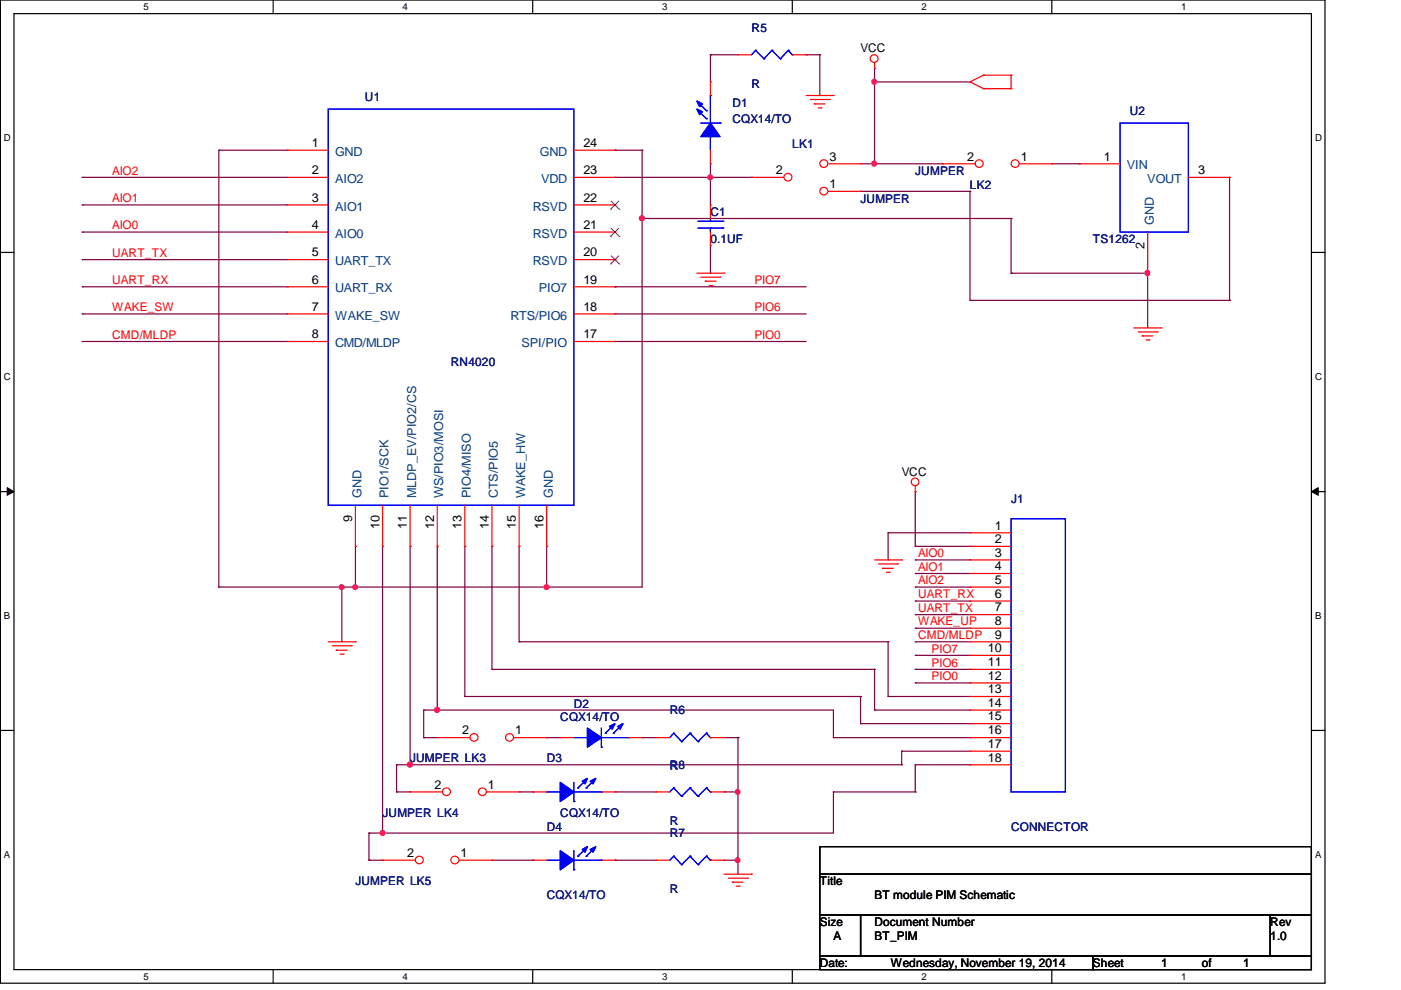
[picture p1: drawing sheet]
<svg xmlns="http://www.w3.org/2000/svg" width="297mm" height="210mm" viewBox="0 0 297 210" stroke-linecap="round" stroke-linejoin="round" font-family="sans-serif">
<path d="M.1 0h280.8v208.5h-280.8zM3 2.9h275v202.7h-275z" fill="none" stroke="#000" stroke-width=".25"/>
<g fill="#fff">
<path d="M30.4 .4h1v2.2h-1z"/>
<path d="M30.4 205.9h1v2.2h-1z"/>
</g>
<path d="M57.9 0v2.9M57.9 205.6v2.9" fill="none" stroke="#000" stroke-width=".25"/>
<g fill="#fff">
<path d="M85.3 .4h1.1v2.2h-1.1z"/>
<path d="M85.3 205.9h1.1v2.2h-1.1z"/>
</g>
<path d="M112.9 0v2.9M112.9 205.6v2.9" fill="none" stroke="#000" stroke-width=".25"/>
<g fill="#fff">
<path d="M140.4 .4h1v2.2h-1z"/>
<path d="M140.4 205.9h1v2.2h-1z"/>
</g>
<path d="M168 0v2.9M168 205.6v2.9" fill="none" stroke="#000" stroke-width=".25"/>
<g fill="#fff">
<path d="M195.4 .4h1v2.2h-1z"/>
<path d="M195.4 205.9h1v2.2h-1z"/>
</g>
<path d="M223 0v2.9M223 205.6v2.9" fill="none" stroke="#000" stroke-width=".25"/>
<g fill="#fff">
<path d="M250.4 .4h1.1v2.2h-1.1z"/>
<path d="M250.4 205.9h1.1v2.2h-1.1z"/>
<path d="M.8 28.2h1.4v2.2h-1.4z"/>
<path d="M278.8 28.2h1.4v2.2h-1.4z"/>
<path d="M.8 78.8h1.4v2.2h-1.4z"/>
<path d="M278.8 78.8h1.4v2.2h-1.4z"/>
</g>
<path d="M.1 53.5h2.9M278 53.5h2.9" fill="none" stroke="#000" stroke-width=".25"/>
<g fill="#fff">
<path d="M.8 129.6h1.3v2.2h-1.3z"/>
<path d="M278.8 129.6h1.3v2.2h-1.3z"/>
</g>
<path d="M.1 104.2h2.9M278 104.2h2.9" fill="none" stroke="#000" stroke-width=".25"/>
<path d="M1.5 103.4l1.5 .8-1.5 .8zM278 104.2l1.5-.8v1.6z" fill="#000" stroke="#000" stroke-width=".21"/>
<g fill="#fff">
<path d="M.8 180.2h1.2v2.2h-1.2z"/>
<path d="M278.8 180.2h1.2v2.2h-1.2z"/>
</g>
<path d="M.1 154.9h2.9M278 154.9h2.9M173.8 179.5h104.2v5.8h-104.2zM173.8 185.3h104.2v8.7h-104.2zM173.8 194h8.7v8.7h-8.7zM182.5 194h86.8v8.7h-86.8zM269.3 194h8.7v8.7h-8.7zM173.8 202.7h57.9v2.9h-57.9zM231.7 202.7h46.3v2.9h-46.3z" fill="none" stroke="#000" stroke-width=".25"/>
<g fill="none" stroke="#800040" stroke-width=".25">
<path d="M150.6 11.6h.1M150.6 11.6v5.8M150.6 11.6h5.9M170.9 11.6h.1M170.9 11.6h2.9M173.8 11.6h.1M173.8 11.6v8.6M185.4 17.4h.1M185.4 14.5v20.2M185.4 17.4h20.3M205.7 17.4h.1M17.4 37.6h.1"/>
<path d="M17.4 37.6h43.5M46.4 31.8h.1M46.4 31.8h14.5M46.4 31.8v92.7M130.4 31.8h.1M130.4 37.6h.1M130.4 31.8h5.7M130.4 37.6h28.9M136.1 31.8h.1M136.1 31.8v92.7h-89.7M150.6 37.6h.1M150.6 34.7v8.7"/>
<path d="M159.3 37.6h.1M182.5 34.7h17.4M185.4 34.7h.1M199.9 34.7h.1M223 34.7h5.9M228.9 34.7h.1M260.7 37.6v26.1M17.4 43.4h.1M17.4 49.2h.1M17.4 55h.1M17.4 43.4h43.5M17.4 49.2h43.5"/>
<path d="M17.4 55h43.5M136.1 46.3h.1M136.1 46.3h78.3M150.6 57.9h.1M150.6 52.1v5.8M182.5 40.6h23.2M205.7 40.6h.1M205.7 40.6v23.1M214.4 46.3h.1M214.4 57.9h.1M214.4 46.3v11.6M214.4 57.9h28.9"/>
<path d="M243.3 57.9h.1M243.3 57.9v11.6M17.4 60.8h.1M17.4 66.6h.1M17.4 72.4h.1M17.4 72.4h43.5M17.4 66.6h43.5M17.4 60.8h43.5M130.4 72.4h.1M130.4 66.6h.1M130.4 60.8h.1M130.4 72.4h40.5"/>
<path d="M130.4 66.6h40.5M130.4 60.8h40.5M205.7 63.7h.1M205.7 63.7h55M260.7 63.7h.1M75.4 115.8h.1M75.4 115.8v8.7M81.1 115.8h.1M81.1 115.8v60.8M87 115.8h.1M87 115.8v46.4M92.7 115.8h.1"/>
<path d="M92.7 115.8v34.8M98.6 115.8h.1M98.6 115.8v31.9M104.3 115.8h.1M104.3 115.8v26.1M110.1 115.8h.1M110.1 115.8v20.3M115.9 115.8h.1M115.9 115.8v8.7M188.3 113h.1M188.3 118.7h.1M188.3 113v5.7"/>
<path d="M188.3 113h17.4M194.1 118.7h.1M194.1 115.8h.1M194.1 104.2h.1M194.1 104.2v11.6M194.1 118.7h11.6M194.1 115.8h11.6M46.4 124.5h.1M72.5 124.5h.1M72.5 124.5v11.6M75.4 124.5h.1M110.1 136.1h.1"/>
<path d="M110.1 136.1h78.2M115.9 124.5h.1M188.3 136.1h.1M188.3 136.1v11.6M194.1 139h.1M194.1 136.1h.1M194.1 133.2h.1M194.1 130.3h.1M194.1 127.4h.1M194.1 124.5h.1M194.1 121.6h.1M194.1 124.5h11.6"/>
<path d="M194.1 136.1h11.6M194.1 139h11.6M194.1 133.2h11.6M194.1 130.3h11.6M194.1 127.4h11.6M194.1 121.6h11.6M89.8 156.4h.1M89.8 150.6h.1M89.8 150.6h86.9v5.8M89.8 156.4h2.9M89.8 150.6v5.8M92.7 150.6h.1"/>
<path d="M98.6 147.7h.1M98.6 147.7h83.9M104.3 141.9h.1M104.3 141.9h81.1M115.9 156.4h.1M115.9 156.4h2.9M136.1 156.4h.1M136.1 156.4h2.9M153.5 156.4h3M156.5 156.4h.1M156.5 156.4v28.9M176.7 156.4h.1"/>
<path d="M176.7 156.4h29M182.5 153.4h.1M182.5 147.7h.1M182.5 153.4h23.2M182.5 147.7v5.7M185.4 150.6h.1M185.4 141.9h.1M185.4 141.9v8.7M185.4 150.6h20.3M188.3 147.7h.1M188.3 147.7h17.4M191.2 159.3h.1"/>
<path d="M191.2 159.3h14.5M191.2 159.3v2.9M194.1 144.8h.1M194.1 141.9h.1M194.1 141.9h11.6M194.1 144.8h11.6M205.7 156.4h.1M78.2 176.6h.1M78.2 176.6v5.8M81.1 176.6h.1M84.1 162.2h.1M84.1 167.9h.1"/>
<path d="M84.1 167.9h2.9M84.1 162.2v5.7M84.1 162.2h107.1M87 162.2h.1M110.1 167.9h2.9M113 167.9h.1M130.4 167.9h.1M130.4 167.9h8.6M153.5 167.9h3M156.5 167.9h.1M176.7 167.9h.1M176.7 167.9v8.7h-98.5"/>
<path d="M176.7 167.9h17.4M191.2 162.2h.1M194.1 167.9h.1M194.1 162.2h.1M194.1 162.2h11.6M194.1 162.2v5.7M205.7 162.2h.1M78.2 182.4h.1M78.2 182.4h2.9M104.3 182.4h8.7M113 182.4h.1M130.4 182.4h.1"/>
<path d="M130.4 182.4h8.6M153.5 182.4h3M156.5 182.4h.1"/>
</g>
<g fill="#f0f" stroke="#f0f" stroke-width=".25">
<circle cx="72.5" cy="124.5" r=".53"/>
<circle cx="115.9" cy="124.5" r=".53"/>
<circle cx="75.3" cy="124.5" r=".53"/>
<circle cx="136.1" cy="46.3" r=".55"/>
<circle cx="185.3" cy="34.7" r=".53"/>
<circle cx="243.2" cy="57.9" r=".53"/>
<circle cx="185.3" cy="17.3" r=".53"/>
<circle cx="92.7" cy="150.5" r=".55"/>
<circle cx="81.1" cy="176.6" r=".53"/>
<circle cx="86.9" cy="162.1" r=".55"/>
<circle cx="150.6" cy="37.6" r=".53"/>
<circle cx="156.4" cy="182.4" r=".51"/>
<circle cx="156.4" cy="167.9" r=".51"/>
</g>
<g fill="none" stroke="#f00" stroke-width=".25">
<path d="M185.4 14.5h.1M185.4 13.3v1.2M205.7 17.4h.1M205.7 17.4l2.8 1.4M208.5 18.8h.1M208.5 15.9h.1M208.5 18.8h5.9M208.5 15.9l-2.8 1.5M208.5 15.9h5.9M214.4 15.9h.1M214.4 18.8h.1M214.4 15.9v2.9"/>
<path d="M170.9 20.2h5.8M171.8 21.1h4.1M172.6 22h.1M172.6 22h2.3M173.5 22.9h.6M174.1 22.9h.1M175.9 21.1h.1M176.7 20.2h.1M228.9 34.7h.1M228.9 34.7h8.6M252 37.6h8.7M260.7 37.6h.1"/>
<path d="M147.7 57.9h5.8M148.6 58.8h4.1M149.5 59.6h.1M149.5 59.6h2.3M152.7 58.8h.1M153.5 57.9h.1M243.3 57.9h.1M243.3 49.2v8.7M150.4 60.6h.6M151 60.6h.1M240.4 69.5h5.8M241.3 70.4h4.1"/>
<path d="M242.1 71.2h.1M242.1 71.2h2.3M243 72.1h.6M243.6 72.1h.1M245.4 70.4h.1M246.2 69.5h.1M185.4 118.7h5.8M186.3 119.6h4M190.3 119.6h.1M191.2 118.7h.1M194.1 104.2h.1M194.1 103.1v1.1"/>
<path d="M69.6 136.1h5.8M70.4 136.9h4.1M71.3 137.9h.1M71.3 137.9h2.3M72.1 138.7h.6M72.7 138.7h.1M74.5 136.9h.1M75.4 136.1h.1M187.1 120.5h.1M187.1 120.5h2.3M188 121.3h.6M188.6 121.3h.1"/>
<path d="M153.5 185.3h5.8M154.4 186.2h4.1M155.3 187h.1M155.3 187h2.3M156.1 187.9h.6M156.7 187.9h.1M158.5 186.2h.1M159.3 185.3h.1"/>
<circle cx="185.4" cy="12.4" r=".83"/>
<circle cx="194" cy="102.2" r=".8"/>
</g>
<path d="M237.5 26.1h14.5v23.1h-14.5z" fill="none" stroke="#00f" stroke-width=".25"/>
<circle cx="207.6" cy="34.7" r=".83" fill="#fff" stroke="#f00" stroke-width=".25"/>
<path d="M199.9 34.7h.1M199.9 34.7h6.9" fill="none" stroke="#f00" stroke-width=".25"/>
<circle cx="215.2" cy="34.7" r=".83" fill="#fff" stroke="#f00" stroke-width=".25"/>
<path d="M216.2 34.7h6.8M223 34.7h.1M150.6 43.4h.1M150.6 52.1h.1M150.6 43.4v2.9M150.6 49.2v2.9M139 156.4h.1M139 156.4h3M150.6 156.4h2.9M153.5 156.4h.1" fill="none" stroke="#f00" stroke-width=".25"/>
<g fill="none" stroke="#00f" stroke-width=".25">
<path d="M148 48.4h5.2M148 46.9h5.2M150.6 46.9h.1M150.6 48.4h.1M150.6 46.3v.6M150.6 48.4v.8M153.2 48.4h.1M153.2 46.9h.1M142.8 155.5h.1M142.8 155.5l-.8 .9M142.8 155.5l1.7 1.7M144.5 157.2h.1"/>
<path d="M146.3 155.5h.1M146.3 155.5l-1.8 1.7M146.3 155.5l1.7 1.7M148 157.2h.1M149.8 155.5h.1M149.8 155.5l-1.8 1.7M149.8 155.5l.8 .9M150.6 156.4h.1"/>
</g>
<circle cx="88.9" cy="182.4" r=".83" fill="#fff" stroke="#f00" stroke-width=".25"/>
<path d="M81.1 182.4h.1M81.1 182.4h7" fill="none" stroke="#f00" stroke-width=".25"/>
<circle cx="96.5" cy="182.4" r=".83" fill="#fff" stroke="#f00" stroke-width=".25"/>
<g fill="none" stroke="#f00" stroke-width=".25">
<path d="M60.9 31.8h.1M60.9 37.6h.1M60.9 31.8h8.7M60.9 37.6h8.7M121.7 31.8h8.7M121.7 37.6h8.7M130.4 31.8h.1M130.4 37.6h.1M60.9 43.4h.1M60.9 49.2h.1M60.9 55h.1M60.9 43.4h8.7"/>
<path d="M60.9 49.2h8.7M60.9 55h8.7M121.7 43.4h8.7M121.7 49.2h8.7M121.7 55h8.7M130.4 43.4h.1M130.4 49.2h.1M130.4 55h.1M60.9 60.8h.1M60.9 66.6h.1M60.9 72.4h.1M60.9 60.8h8.7"/>
<path d="M60.9 66.6h8.7M60.9 72.4h8.7M121.7 60.8h8.7M121.7 66.6h8.7M121.7 72.4h8.7M130.4 60.8h.1M130.4 66.6h.1M130.4 72.4h.1M75.4 115.8h.1M75.4 107.1v8.7M81.1 115.8h.1M81.1 107.1v8.7"/>
<path d="M87 115.8h.1M87 107.1v8.7M92.7 115.8h.1M92.7 107.1v8.7M98.6 115.8h.1M98.6 107.1v8.7M104.3 115.8h.1M104.3 107.1v8.7M110.1 115.8h.1M110.1 107.1v8.7M115.9 115.8h.1M115.9 107.1v8.7"/>
<path d="M205.7 113h.1M205.7 115.8h.1M205.7 118.7h.1M205.7 113h8.7M205.7 115.8h8.7M205.7 118.7h8.7M205.7 121.6h.1M205.7 124.5h.1M205.7 127.4h.1M205.7 130.3h.1M205.7 133.2h.1M205.7 136.1h.1"/>
<path d="M205.7 139h.1M205.7 121.6h8.7M205.7 124.5h8.7M205.7 127.4h8.7M205.7 130.3h8.7M205.7 133.2h8.7M205.7 136.1h8.7M205.7 139h8.7M118.8 156.4h.1M118.8 156.4h2.9M133.3 156.4h2.8M136.1 156.4h.1"/>
<path d="M205.7 141.9h.1M205.7 144.8h.1M205.7 147.7h.1M205.7 150.6h.1M205.7 153.4h.1M205.7 156.4h.1M205.7 159.3h.1M205.7 141.9h8.7M205.7 144.8h8.7M205.7 147.7h8.7M205.7 150.6h8.7M205.7 153.4h8.7"/>
<path d="M205.7 156.4h8.7M205.7 159.3h8.7M113 167.9h.1M113 167.9h2.9M127.5 167.9h2.9M130.4 167.9h.1M205.7 162.2h.1M205.7 162.2h8.7M97.4 182.4h6.9M104.3 182.4h.1M113 182.4h.1M113 182.4h2.9"/>
<path d="M127.5 182.4h2.9M130.4 182.4h.1M139 182.4h.1M139 182.4h3M150.6 182.4h2.9M153.5 182.4h.1"/>
</g>
<g fill="none" stroke="#00f" stroke-width=".25">
<path d="M69.6 23.1h52.1v84h-52.1zM214.4 110h11.5v57.9h-11.5zM121.7 156.4h2.8M124.5 156.4h.1M127.5 158.4h.1M127.5 154.4v4M127.5 156.4h5.8M128.4 155.5h.1M130 155.5h.1M130 153.8l-1.6 1.7M131.8 153.8l-1.8 1.7M133.3 156.4h.1"/>
<path d="M115.9 167.9h2.9M118.8 167.9h.1M121.7 169.9h.1M121.7 165.9v4M121.7 167.9h5.8M122.5 167.1h.1M124.3 167.1h.1M124.3 179.8l-1.8 1.7M124.3 165.4l-1.8 1.7M126.1 179.8l-1.8 1.7M126.1 165.4l-1.8 1.7M127.5 167.9h.1"/>
<path d="M115.9 182.4h2.9M118.8 182.4h.1M121.7 184.4h.1M121.7 180.4v4M121.7 182.4h5.8M122.5 181.5h.1M124.3 181.5h.1M127.5 182.4h.1M142.8 181.5h.1M142.8 181.5l-.8 .9M142.8 181.5l1.7 1.8M144.5 183.3h.1"/>
<path d="M146.3 181.5h.1M146.3 181.5l-1.8 1.8M146.3 181.5l1.7 1.8M148 183.3h.1M149.8 181.5h.1M149.8 181.5l-1.8 1.8M149.8 181.5l.8 .9M150.6 182.4h.1"/>
</g>
<path d="M129.5 44.4h.1M129.5 50.1h.1M129.5 56h.1M129.5 42.6l1.8 1.8M129.5 48.4l1.8 1.7M129.5 54.2l1.8 1.8M131.2 42.6l-1.7 1.8M131.2 48.4l-1.7 1.7M131.2 54.2l-1.7 1.8M131.3 44.4h.1M131.3 50.1h.1M131.3 56h.1" fill="none" stroke="#804000" stroke-width=".21"/>
<g fill="#00f" stroke="#00f" stroke-width=".25">
<path d="M124.5 154.4l3 2-3 2z" fill-rule="evenodd"/>
<path d="M131 154l1.1-.6-.6 1.2z" fill-rule="evenodd"/>
<path d="M129.2 154l1.2-.6-.6 1.2z" fill-rule="evenodd"/>
<path d="M124.5 154.4l3 2-3 2z" fill-rule="evenodd"/>
<path d="M131 154l1.1-.6-.6 1.2z" fill-rule="evenodd"/>
<path d="M129.2 154l1.2-.6-.6 1.2z" fill-rule="evenodd"/>
<path d="M118.8 180.4l2.9 2-2.9 2z" fill-rule="evenodd"/>
<path d="M125.1 180.1l1.2-.6-.6 1.2z" fill-rule="evenodd"/>
<path d="M123.4 180.1l1.1-.6-.5 1.2z" fill-rule="evenodd"/>
<path d="M118.8 180.4l2.9 2-2.9 2z" fill-rule="evenodd"/>
<path d="M125.1 180.1l1.2-.6-.6 1.2z" fill-rule="evenodd"/>
<path d="M123.4 180.1l1.1-.6-.5 1.2z" fill-rule="evenodd"/>
<path d="M118.8 165.9l2.9 2-2.9 2z" fill-rule="evenodd"/>
<path d="M125.1 165.6l1.2-.6-.6 1.2z" fill-rule="evenodd"/>
<path d="M123.4 165.6l1.1-.6-.5 1.2z" fill-rule="evenodd"/>
<path d="M118.8 165.9l2.9 2-2.9 2z" fill-rule="evenodd"/>
<path d="M125.1 165.6l1.2-.6-.6 1.2z" fill-rule="evenodd"/>
<path d="M123.4 165.6l1.1-.6-.5 1.2z" fill-rule="evenodd"/>
</g>
<circle cx="167.1" cy="37.6" r=".83" fill="#fff" stroke="#f00" stroke-width=".25"/>
<path d="M159.3 37.6h.1M159.3 37.6h6.9" fill="none" stroke="#f00" stroke-width=".25"/>
<circle cx="174.7" cy="34.7" r=".83" fill="#fff" stroke="#f00" stroke-width=".25"/>
<path d="M175.6 34.7h6.9M182.5 34.7h.1" fill="none" stroke="#f00" stroke-width=".25"/>
<circle cx="174.7" cy="40.5" r=".83" fill="#fff" stroke="#f00" stroke-width=".25"/>
<path d="M150.6 17.4h.1M150.6 17.4v2.8M150.6 34.7h.1M150.6 31.8v2.9M175.6 40.6h6.9M182.5 40.6h.1M139 167.9h.1M139 167.9h3M150.6 167.9h2.9M153.5 167.9h.1" fill="none" stroke="#f00" stroke-width=".25"/>
<g fill="none" stroke="#00f" stroke-width=".25">
<path d="M148 23.5l1.8 1.7M148 21.7l1.8 1.8M148.6 26.1h4.1M149.8 25.2h.1M149.8 23.5h.1M150.6 29h.1M150.6 20.2h.1M150.6 20.2v5.9M150.6 29v2.8M152.7 26.1h.1M142.8 167.1h.1M142.8 167.1l-.8 .8"/>
<path d="M142.8 167.1l1.7 1.7M144.5 168.8h.1M146.3 167.1h.1M146.3 167.1l-1.8 1.7M146.3 167.1l1.7 1.7M148 168.8h.1M149.8 167.1h.1M149.8 167.1l-1.8 1.7M149.8 167.1l.8 .8M150.6 167.9h.1"/>
</g>
<g fill="#00f" stroke="#00f" stroke-width=".25">
<path d="M150.6 26.1l2.1 2.9h-4.1z" fill-rule="evenodd"/>
<path d="M147.7 21.4l1.2 .6-.6 .6z" fill-rule="evenodd"/>
<path d="M147.7 23.1l1.2 .6-.6 .6z" fill-rule="evenodd"/>
<path d="M150.6 26.1l2.1 2.9h-4.1z" fill-rule="evenodd"/>
<path d="M147.7 21.4l1.2 .6-.6 .6z" fill-rule="evenodd"/>
<path d="M147.7 23.1l1.2 .6-.6 .6z" fill-rule="evenodd"/>
</g>
<circle cx="94.7" cy="167.9" r=".83" fill="#fff" stroke="#f00" stroke-width=".25"/>
<path d="M87 167.9h.1M87 167.9h6.8" fill="none" stroke="#f00" stroke-width=".25"/>
<circle cx="102.3" cy="167.9" r=".83" fill="#fff" stroke="#f00" stroke-width=".25"/>
<path d="M103.2 167.9h6.9M110.1 167.9h.1" fill="none" stroke="#f00" stroke-width=".25"/>
<circle cx="100.5" cy="156.4" r=".83" fill="#fff" stroke="#f00" stroke-width=".25"/>
<path d="M92.7 156.4h.1M92.7 156.4h7" fill="none" stroke="#f00" stroke-width=".25"/>
<circle cx="108.1" cy="156.4" r=".83" fill="#fff" stroke="#f00" stroke-width=".25"/>
<path d="M156.5 11.6h.1M156.5 11.6h2.8M168 11.6h2.9M170.9 11.6h.1M109 156.4h6.9M115.9 156.4h.1" fill="none" stroke="#f00" stroke-width=".25"/>
<path d="M160.2 10.7h.1M160.2 10.7l-.9 .9M160.2 10.7l1.8 1.8M162 12.5h.1M163.7 10.7h.1M163.7 10.7l-1.7 1.8M163.7 10.7l1.7 1.8M165.4 12.5h.1M167.1 10.7h.1M167.1 10.7l-1.7 1.8M167.1 10.7l.9 .9M168 11.6h.1" fill="none" stroke="#00f" stroke-width=".25"/>
<g fill="#f0f" stroke="#f0f" stroke-width=".25">
<circle cx="72.5" cy="124.5" r=".53"/>
<circle cx="115.9" cy="124.5" r=".53"/>
<circle cx="75.3" cy="124.5" r=".53"/>
<circle cx="136.1" cy="46.3" r=".55"/>
<circle cx="185.3" cy="34.7" r=".53"/>
<circle cx="243.2" cy="57.9" r=".53"/>
<circle cx="185.3" cy="17.3" r=".53"/>
<circle cx="92.7" cy="150.5" r=".55"/>
<circle cx="81.1" cy="176.6" r=".53"/>
<circle cx="86.9" cy="162.1" r=".55"/>
<circle cx="150.6" cy="37.6" r=".53"/>
<circle cx="156.4" cy="182.4" r=".51"/>
<circle cx="156.4" cy="167.9" r=".51"/>
</g>
<g font-size="2.6">
<text x="66.1" y="31.2">1</text>
<text x="123.7" y="31.2">24</text>
<text x="175.9" y="34.1">3</text>
<text x="205.1" y="34.1">2</text>
<text x="216.4" y="34.1">1</text>
<text x="234" y="34.1">1</text>
<text x="66.1" y="36.9">2</text>
<text x="123.7" y="36.9">23</text>
<text x="164.5" y="36.9">2</text>
<text x="175.9" y="39.9">1</text>
<text x="254" y="36.9">3</text>
<text x="66.1" y="42.8">3</text>
<text x="123.7" y="42.8">22</text>
<text x="66.1" y="48.5">4</text>
<text x="123.7" y="48.5">21</text>
<text x="242.7" y="52.8" transform="rotate(-90 242.7 52.8)">2</text>
<text x="66.1" y="54.4">5</text>
<text x="123.7" y="54.4">20</text>
<text x="66.1" y="60.1">6</text>
<text x="66.1" y="65.9">7</text>
<text x="123.7" y="60.1">19</text>
<text x="123.7" y="65.9">18</text>
<text x="66.1" y="71.7">8</text>
<text x="123.7" y="71.7">17</text>
<text x="74.7" y="110.7" transform="rotate(-90 74.7 110.7)">9</text>
<text x="80.4" y="112.2" transform="rotate(-90 80.4 112.2)">10</text>
<text x="86.3" y="112.2" transform="rotate(-90 86.3 112.2)">11</text>
<text x="92" y="112.2" transform="rotate(-90 92 112.2)">12</text>
<text x="97.9" y="112.2" transform="rotate(-90 97.9 112.2)">13</text>
<text x="103.6" y="112.2" transform="rotate(-90 103.6 112.2)">14</text>
<text x="109.4" y="112.2" transform="rotate(-90 109.4 112.2)">15</text>
<text x="115.2" y="112.2" transform="rotate(-90 115.2 112.2)">16</text>
<text x="210.9" y="112.3">1</text>
<text x="210.9" y="115.2">2</text>
<text x="210.9" y="118">3</text>
<text x="210.9" y="120.9">4</text>
<text x="210.9" y="123.8">5</text>
<text x="210.9" y="126.8">6</text>
<text x="210.9" y="129.6">7</text>
<text x="210.9" y="132.5">8</text>
<text x="210.9" y="135.4">9</text>
<text x="209.5" y="138.3">10</text>
<text x="209.5" y="141.2">11</text>
<text x="209.5" y="144.1">12</text>
<text x="209.5" y="147">13</text>
<text x="209.5" y="149.9">14</text>
<text x="98" y="155.7">2</text>
<text x="109.2" y="155.7">1</text>
<text x="209.5" y="152.8">15</text>
<text x="209.5" y="155.7">16</text>
<text x="209.5" y="158.6">17</text>
<text x="209.5" y="161.5">18</text>
<text x="92.1" y="167.2">2</text>
<text x="103.5" y="167.2">1</text>
<text x="86.4" y="181.7">2</text>
<text x="97.6" y="181.7">1</text>
</g>
<g font-size="2.6" fill="#004080">
<text x="71" y="33">GND</text>
<text x="114.5" y="33">GND</text>
<text x="238.9" y="35.9">VIN</text>
<text x="71" y="38.8">AIO2</text>
<text x="114.7" y="38.8">VDD</text>
<text x="243.2" y="38.8">VOUT</text>
<text x="71" y="44.6">AIO1</text>
<text x="112.9" y="44.6">RSVD</text>
<text x="244.6" y="47.8" transform="rotate(-90 244.6 47.8)">GND</text>
<text x="71" y="50.4">AIO0</text>
<text x="112.9" y="50.4">RSVD</text>
<text x="71" y="56.2">UART_TX</text>
<text x="112.9" y="56.2">RSVD</text>
<text x="71" y="62">UART_RX</text>
<text x="114.2" y="62">PIO7</text>
<text x="71" y="67.7">WAKE_SW</text>
<text x="108.2" y="67.7">RTS/PIO6</text>
<text x="71" y="73.6">CMD/MLDP</text>
<text x="110.6" y="73.6">SPI/PIO</text>
<text x="76.6" y="105.7" transform="rotate(-90 76.6 105.7)">GND</text>
<text x="82.4" y="105.7" transform="rotate(-90 82.4 105.7)">PIO1/SCK</text>
<text x="88.2" y="105.7" transform="rotate(-90 88.2 105.7)">MLDP_EV/PIO2/CS</text>
<text x="94" y="105.7" transform="rotate(-90 94 105.7)">WS/PIO3/MOSI</text>
<text x="99.8" y="105.7" transform="rotate(-90 99.8 105.7)">PIO4/MISO</text>
<text x="105.6" y="105.7" transform="rotate(-90 105.6 105.7)">CTS/PIO5</text>
<text x="111.3" y="105.7" transform="rotate(-90 111.3 105.7)">WAKE_HW</text>
<text x="117.2" y="105.7" transform="rotate(-90 117.2 105.7)">GND</text>
</g>
<g font-size="2.5" fill="#000080">
<text x="159.3" y="6.7">R5</text>
<text x="77.4" y="21.5">U1</text>
<text x="155.3" y="22.6">D1</text>
<text x="159.3" y="18.6">R</text>
<text x="155.3" y="26.1">CQX14/TO</text>
<text x="239.5" y="24.4">U2</text>
<text x="168" y="31.3">LK1</text>
<text x="194.1" y="37.1">JUMPER</text>
<text x="205.7" y="40">LK2</text>
<text x="150.6" y="45.8">C1</text>
<text x="182.5" y="42.9">JUMPER</text>
<text x="150.6" y="51.6">0.1UF</text>
<text x="231.7" y="51.6">TS1262</text>
<text x="95.6" y="77.7">RN4020</text>
<text x="214.4" y="106.6">J1</text>
<text x="118.8" y="152.9">CQX14/TO</text>
<text x="121.7" y="150">D2</text>
<text x="142" y="151.5">R6</text>
<text x="87" y="161.6">JUMPER LK3</text>
<text x="115.9" y="161.6">D3</text>
<text x="142" y="163.3">R8</text>
<text x="142" y="163.1">R</text>
<text x="81.1" y="173.2">JUMPER LK4</text>
<text x="118.8" y="173.2">CQX14/TO</text>
<text x="115.9" y="176.1">D4</text>
<text x="142" y="177.6">R7</text>
<text x="142" y="174.9">R</text>
<text x="214.4" y="176.1">CONNECTOR</text>
<text x="75.4" y="187.7">JUMPER LK5</text>
<text x="115.9" y="190.6">CQX14/TO</text>
<text x="142" y="189.4">R</text>
</g>
<g font-size="2.5">
<text x="182.5" y="11">VCC</text>
<text x="191.2" y="100.9">VCC</text>
<text x="173.8" y="187.7">Title</text>
<text x="185.4" y="190.6">BT module PIM Schematic</text>
<text x="173.8" y="196.4">Size</text>
<text x="185.4" y="196.4">Document Number</text>
<text x="269.3" y="196.4">Rev</text>
<text x="176.7" y="199.2">A</text>
<text x="185.4" y="199.2">BT_PIM</text>
<text x="269.3" y="199.2">1.0</text>
<text x="173.8" y="205.1">Date:</text>
<text x="188.9" y="205.1">Wednesday, November 19, 2014</text>
<text x="231.7" y="205.1">Sheet</text>
<text x="246.2" y="205.1">1</text>
<text x="254.8" y="205.1">of</text>
<text x="263.6" y="205.1">1</text>
</g>
<g font-size="2.5" fill="#f00">
<text x="23.8" y="37">AIO2</text>
<text x="23.8" y="42.9">AIO1</text>
<text x="23.8" y="48.6">AIO0</text>
<text x="23.8" y="54.5">UART_TX</text>
<text x="23.8" y="60.2">UART_RX</text>
<text x="23.8" y="66">WAKE_SW</text>
<text x="159.9" y="66">PIO6</text>
<text x="159.9" y="60.2">PIO7</text>
<text x="23.8" y="71.8">CMD/MLDP</text>
<text x="159.9" y="71.8">PIO0</text>
<text x="194.6" y="118.1">AIO0</text>
<text x="194.6" y="123.9">AIO2</text>
<text x="194.6" y="121">AIO1</text>
<text x="194.6" y="129.7">UART_TX</text>
<text x="194.6" y="126.8">UART_RX</text>
<text x="194.6" y="135.5">CMD/MLDP</text>
<text x="194.6" y="132.6">WAKE_UP</text>
<text x="197.5" y="141.3">PIO6</text>
<text x="197.5" y="138.4">PIO7</text>
<text x="197.5" y="144.2">PIO0</text>
</g>
<g font-size="2">
<text x="30.4" y="2.1">5</text>
<text x="85.3" y="2.1">4</text>
<text x="140.4" y="2.1">3</text>
<text x="195.4" y="2.1">2</text>
<text x="250.4" y="2.1">1</text>
<text x=".8" y="30">D</text>
<text x="278.8" y="30">D</text>
<text x=".8" y="80.6">C</text>
<text x="278.8" y="80.6">C</text>
<text x=".8" y="131.3">B</text>
<text x="278.8" y="131.3">B</text>
<text x=".8" y="182">A</text>
<text x="278.8" y="182">A</text>
<text x="30.4" y="207.7">5</text>
<text x="85.3" y="207.7">4</text>
<text x="140.4" y="207.7">3</text>
<text x="195.4" y="207.7">2</text>
<text x="250.4" y="207.7">1</text>
</g>
</svg>
